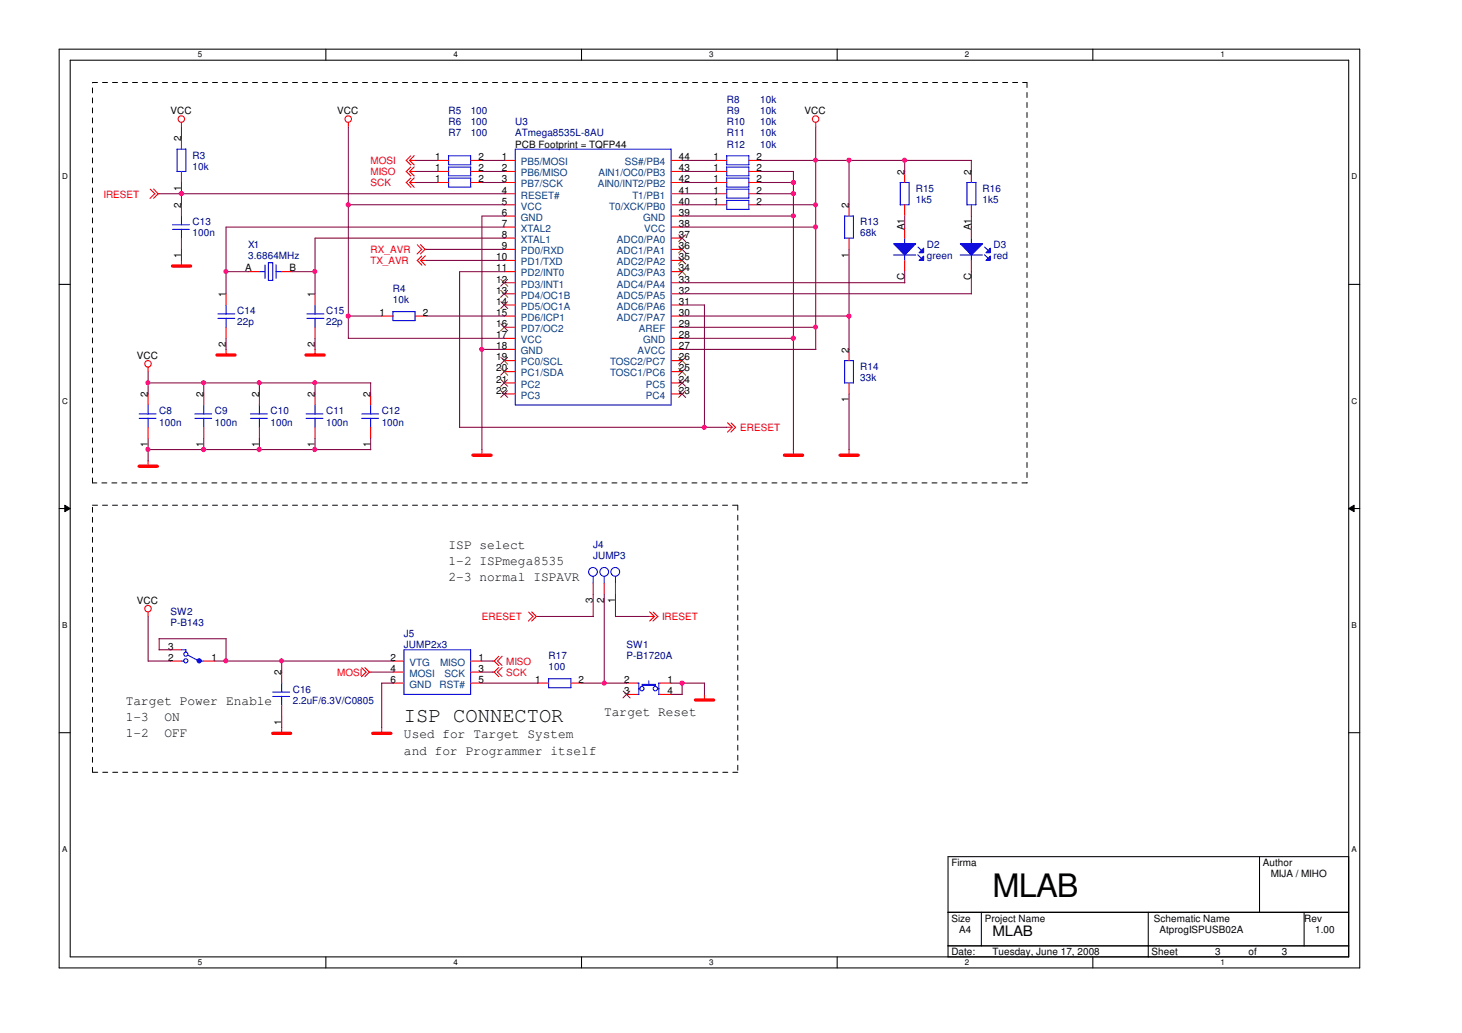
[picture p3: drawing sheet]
<svg xmlns="http://www.w3.org/2000/svg" width="297mm" height="210mm" viewBox="0 0 297 210" stroke-linecap="round" stroke-linejoin="round" font-family="sans-serif">
<path d="M12 10h264.3v186.7h-264.3zM14.3 12.2h259.7v182.2h-259.7z" fill="none" stroke="#000" stroke-width=".21"/>
<g fill="#fff">
<path d="M40.2 10.2h.9v1.9h-.9z"/>
<path d="M40.2 194.7h.9v1.8h-.9z"/>
</g>
<path d="M66.2 10v2.2M66.2 194.4v2.3" fill="none" stroke="#000" stroke-width=".21"/>
<g fill="#fff">
<path d="M92.2 10.2h.8v1.9h-.8z"/>
<path d="M92.2 194.7h.8v1.8h-.8z"/>
</g>
<path d="M118.1 10v2.2M118.1 194.4v2.3" fill="none" stroke="#000" stroke-width=".21"/>
<g fill="#fff">
<path d="M144.1 10.2h.9v1.9h-.9z"/>
<path d="M144.1 194.7h.9v1.8h-.9z"/>
</g>
<path d="M170.1 10v2.2M170.1 194.4v2.3" fill="none" stroke="#000" stroke-width=".21"/>
<g fill="#fff">
<path d="M196 10.2h.9v1.9h-.9z"/>
<path d="M196 194.7h.9v1.8h-.9z"/>
</g>
<path d="M222 10v2.2M222 194.4v2.3" fill="none" stroke="#000" stroke-width=".21"/>
<g fill="#fff">
<path d="M248 10.2h.9v1.9h-.9z"/>
<path d="M248 194.7h.9v1.8h-.9z"/>
<path d="M12.6 35h1.2v1.8h-1.2z"/>
<path d="M274.6 35h1.2v1.8h-1.2z"/>
<path d="M12.6 80.6h1.2v1.8h-1.2z"/>
<path d="M274.6 80.6h1.2v1.8h-1.2z"/>
</g>
<path d="M12 57.8h2.3M274 57.8h2.3" fill="none" stroke="#000" stroke-width=".21"/>
<g fill="#fff">
<path d="M12.6 126.1h1.1v1.8h-1.1z"/>
<path d="M274.6 126.1h1.1v1.8h-1.1z"/>
</g>
<path d="M12 103.3h2.3M274 103.3h2.3" fill="none" stroke="#000" stroke-width=".21"/>
<path d="M13.2 102.7l1.1 .6-1.1 .7zM274 103.3l1.1-.6v1.3z" fill="#000"/>
<path d="M13.2 102.7l1.1 .6-1.1 .7zM274 103.3l1.1-.6v1.3z" fill="none" stroke="#000" stroke-width=".2"/>
<g fill="#fff">
<path d="M12.6 171.7h1.1v1.8h-1.1z"/>
<path d="M274.6 171.7h1.1v1.8h-1.1z"/>
</g>
<path d="M12 148.9h2.3M274 148.9h2.3M192.6 174.1h81.4v20.3h-81.4zM255.9 174.1v11.3M192.6 185.4h81.4M192.6 192.2h81.4M199.4 185.4v6.8M233.3 185.4v9.1M265 185.4v6.8" fill="none" stroke="#000" stroke-width=".21"/>
<path d="M18.8 16.8h189.9M208.7 16.8v81.3M18.8 98.1v-81.3M208.7 98.1h-189.9M18.8 102.7h131.1M149.9 102.7v54.2M18.8 156.9v-54.2M149.9 156.9h-131.1" fill="none" stroke="#000" stroke-width=".2" stroke-dasharray="1 1 1 1 1 1 1 1"/>
<g fill="none" stroke="#f00" stroke-width=".21">
<path d="M30.5 38.4l1 1M31.2 38.4l.9 1M31.5 39.4l-1 .9M32.1 39.4l-.9 .9M32.1 39.4h.3M36.9 24.8v1M36.9 28.1v2.2M36.9 34.8v2.3M70.8 24.8v1M82.5 37.1l1 1M82.5 34.8l1 1M82.5 32.6l1 .9"/>
<path d="M83.2 37.1l1 1M83.2 37.1h1.2M83.2 34.8l1 1M83.2 34.8h1.2M83.2 32.6l1 .9M83.2 32.6h1.2M83.4 36.2l-.9 .9M83.4 34l-.9 .9M83.4 31.7l-.9 .9M84.2 36.2l-1 .9M84.2 33.9l-1 .9M84.2 31.6l-1 1"/>
<path d="M102.4 37.1h2.3M102.4 34.8h2.3M102.4 32.6h2.3M102.4 39.4h2.3M136.4 37.1h2.2M136.4 34.8h2.2M136.4 32.6h2.2M136.4 39.4h2.2M145.4 37.1h2.3M145.4 34.8h2.3M152.1 37.1h2.3M152.1 34.8h2.3"/>
<path d="M165.7 24.8v1M36.9 52.9v1.2M84.8 52.9l.9 1M84.8 49.7l.9 1M85.4 49.7l1 1M85.5 52.9l.9 1M85.5 52.9h1.2M85.7 52l-1 1M85.7 50.7l-1 .9M86.4 50.7l-1 .9M86.4 50.7h.3M86.4 52l-.9 .9"/>
<path d="M102.4 52.9h2.3M102.4 50.7h2.3M102.4 41.6h2.3M102.4 43.9h2.3M102.4 46.1h2.3M102.4 48.4h2.3M102.4 55.2h2.3M102.4 57.4h2.3M102.4 59.7h2.3M136.4 52.9h2.2M136.4 50.7h2.2M136.4 41.6h2.2"/>
<path d="M136.4 43.9h2.2M136.4 46.1h2.2M136.4 48.4h2.2M136.4 55.2h2.2M136.4 57.4h2.2M136.4 59.7h2.2M30.1 74.6v.9M45.9 71v1.2M64 71v1.2M102.4 62h2.3M102.4 64.2h2.3M102.4 66.5h2.3"/>
<path d="M102.4 73.3h2.3M102.4 75.5h2.3M102.4 77.8h2.3M102.4 71h2.3M102.4 68.7h2.3M136.4 62h2.2M136.4 64.2h2.2M136.4 66.5h2.2M136.4 73.3h2.2M136.4 75.5h2.2M136.4 77.8h2.2M136.4 71h2.2"/>
<path d="M136.4 68.7h2.2M30.1 93.6v1.2M64 80.1v2.2M64 86.8v2.3M75.3 80.1v2.2M75.3 86.8v2.3M97.9 91.4v1.1M102.4 80.1h2.3M136.4 80.1h2.2M147.6 86.8h1.2M147.8 85.9l1 .9M148.5 85.9l1 1"/>
<path d="M148.8 86.8l-1 1M149.4 86.8l-.9 1M161.2 91.4v1.1M172.5 91.4v1.1M120.5 118.5v2.2M122.8 118.5v2.2M125 118.5v2.2M30.1 124.3v1M73.5 135.7l.9 .9M74.1 135.6l1 1M74.4 136.6l-1 .9M75.1 136.6l-1 .9"/>
<path d="M75.1 136.6h.2M79.8 136.6h2.3M79.8 134.3h2.3M79.8 138.8h2.3M95.6 136.6h2.3M95.6 134.3h2.3M95.6 138.8h2.3M100.1 136.6h.3M100.1 134.3h.3M100.4 134.3l.9 1M100.4 136.6l.9 .9M101 134.3l1 .9"/>
<path d="M101 136.5l1 1M101.3 133.3l-.9 1M101.3 135.6l-.9 1M102 133.3l-.9 1M102 135.6l-.9 1M107.4 124.4l.9 .9M108 124.3l1 1M108.3 125.3l-.9 .9M109 125.3l-1 .9M109 125.3h.3M131.8 125.3h1.2M132 124.3l1 1"/>
<path d="M132.7 124.4l1 .9M133 125.3l-1 .9M133.6 125.3l-.9 .9M57.2 147.9v1.2M77.6 147.9v1.2M143.1 141.1v1.2"/>
<circle cx="36.8" cy="24.2" r=".66"/>
<circle cx="70.8" cy="24.2" r=".66"/>
<circle cx="165.7" cy="24.2" r=".66"/>
<circle cx="30.1" cy="73.9" r=".66"/>
<circle cx="30.1" cy="123.7" r=".66"/>
</g>
<path d="M35 54.1h3.7M44.1 72.1h3.6M62.2 72.1h3.7M28.3 94.7h3.7M96.1 92.5h3.7M159.4 92.5h3.7M170.7 92.5h3.7M55.4 149h3.7M75.7 149h3.7M141.3 142.2h3.7" fill="none" stroke="#f00" stroke-width=".68"/>
<g fill="none" stroke="#00f" stroke-width=".21">
<path d="M37.8 30.3v4.5h-1.9M37.8 30.3h-1.8v4.6M104.7 30.3h31.7v52h-31.7zM147.6 36.2h4.5M147.6 34l4.5-.1v1.8M147.7 33.9v1.8h4.5M147.7 36.2v1.8h4.5M152.1 36.2v1.8M195.1 51.8h4.5M197.4 51.8v1.2M62.2 85h3.4M62.2 84.1h3.4"/>
<path d="M64 82.3v1.8M64 85v1.8M73.5 85h3.4M73.5 84.1h3.4M75.3 82.3v1.8M75.3 85v1.8M120.5 117.1v1.4M122.8 117.1v1.4M125 117.1v1.4M82.1 132h13.5v9.1h-13.5z"/>
<circle cx="120.5" cy="116.2" r=".89"/>
<circle cx="122.8" cy="116.2" r=".89"/>
<circle cx="125" cy="116.2" r=".89"/>
</g>
<g fill="none" stroke="#804000" stroke-width=".2">
<path d="M101.8 56.8l1.4 1.4M101.8 59l1.4 1.4M103.1 56.8l-1.4 1.4M103.1 59l-1.4 1.4M137.9 54.5l1.4 1.4M137.9 52.2l1.4 1.4M137.9 50l1.4 1.4M137.9 47.7l1.4 1.4M139.3 54.5l-1.4 1.4M139.3 52.2l-1.4 1.4M139.3 50l-1.4 1.4M139.3 47.7l-1.4 1.4"/>
<path d="M101.8 61.3l1.4 1.4M101.8 65.8l1.4 1.4M101.8 72.6l1.4 1.4M101.8 74.8l1.4 1.4M101.8 77.1l1.4 1.4M101.8 79.4l1.4 1.4M103.1 61.3l-1.4 1.4M103.1 65.8l-1.4 1.4M103.1 72.6l-1.4 1.4M103.1 74.8l-1.4 1.4M103.1 77.1l-1.4 1.4M103.1 79.4l-1.4 1.4"/>
<path d="M137.9 79.4l1.4 1.4M137.9 77.1l1.4 1.4M137.9 74.8l1.4 1.4M137.9 72.6l1.4 1.4M139.3 79.4l-1.4 1.4M139.3 77.1l-1.4 1.4M139.3 74.8l-1.4 1.4M139.3 72.6l-1.4 1.4"/>
</g>
<path d="M195.1 49.5h4.5l-2.2 2.3z" fill="#00f"/>
<path d="M195.1 49.5h4.5l-2.2 2.3zM197.4 48.4v1.2M200 51.8l.8 .7M200.1 50.2l.7 .7" fill="none" stroke="#00f" stroke-width=".21"/>
<path d="M201.2 50.4v1h-.9z" fill="#00f"/>
<path d="M201.2 50.4v1h-.9z" fill="none" stroke="#00f" stroke-width=".21"/>
<path d="M200.3 52.9l.9-.9v.9z" fill="#00f"/>
<g fill="none" stroke="#00f" stroke-width=".21">
<path d="M147.6 31.7h4.5v1.8M147.7 31.6v1.9h4.5M196.4 37.1h1.9M196.5 37.1v4.6M198.3 37v4.6h-1.9M35 46.6h3.5M35 45.7h3.5M36.9 43.9v1.8M36.9 46.6v1.8M181.5 51.8h4.6M183.8 51.8v1.2M200.3 52.9l.9-.9v.9z"/>
<path d="M79.8 63.3h4.5M79.8 63.3v1.9h4.6M84.3 63.3v1.9M171.6 73.3h1.8M171.6 73.3v4.6M173.4 73.2v4.6h-1.8M28.3 85h3.4M28.3 84.1h3.4M30.1 82.3v1.8M30.1 85v1.8"/>
</g>
<g fill="none" stroke="#f00" stroke-width=".21">
<path d="M145.4 32.6h2.3M152.1 32.6h2.3M197.4 34.8v2.3M36.9 41.6v2.3M36.9 48.4v2.3M197.4 41.6v2.3M197.4 46.1v2.3M197.4 52.9v2.3M77.6 64.2h2.2M84.3 64.2h2.3M172.5 71v2.3M172.5 77.8v2.3"/>
<path d="M30.1 80.1v2.2M30.1 86.8v2.3"/>
</g>
<path d="M181.6 49.5h4.5l-2.3 2.3z" fill="#00f"/>
<path d="M181.6 49.5h4.5l-2.3 2.3zM183.8 48.4v1.2M186.5 51.8l.7 .7M186.5 50.2l.7 .7" fill="none" stroke="#00f" stroke-width=".21"/>
<path d="M187.7 50.4v1h-1z" fill="#00f"/>
<path d="M187.7 50.4v1h-1z" fill="none" stroke="#00f" stroke-width=".21"/>
<path d="M186.7 52.9l1-.9v.9z" fill="#00f"/>
<g fill="none" stroke="#00f" stroke-width=".21">
<path d="M91.1 36.2h4.5M91.1 34l4.5-.1v1.8M91.1 33.9v1.8h4.6M91.1 36.2v1.8h4.6M95.6 36.2v1.8M147.6 40.7h4.5M147.7 40.7v1.8h4.5M152.1 40.7v1.8M171.6 43.9h1.8M171.6 43.9v4.5M173.4 43.9v4.5h-1.8M186.7 52.9l1-.9v.9z"/>
<path d="M39.6 85h3.4M39.6 84.1h3.4M41.4 82.3v1.8M41.4 85v1.8M36.9 134.3h.5M38.2 133.1l2.3 1.2M40.9 134.3h.5"/>
<circle cx="37.8" cy="134.3" r=".43"/>
</g>
<path d="M88.9 37.1h2.2M88.9 34.8h2.2M95.6 37.1h2.3M95.6 34.8h2.3M145.4 41.6h2.3M152.1 41.6h2.3M172.5 41.6v2.3M172.5 48.4v2.3M183.8 46.1v2.3M183.8 52.9v2.3M41.4 80.1v2.2M41.4 86.8v2.3" fill="none" stroke="#f00" stroke-width=".21"/>
<circle cx="40.5" cy="134.3" r=".43" fill="#00f"/>
<g fill="none" stroke="#00f" stroke-width=".21">
<path d="M91.1 31.7h4.5v1.8M91.1 31.6v1.9h4.6M147.6 38.4h4.5M147.7 38.4v1.9h4.5M152.1 38.4v1.9M182.9 37.1h1.8M182.9 37.1v4.6M184.7 37v4.6h-1.8M52.7 55.2h1.1M53.8 53.8v2.8M54.5 53.4h.9v3.6h-.9zM56.1 55.2h1.2"/>
<path d="M56.1 53.8v2.8M44.3 63.8h3.4M44.3 64.7h3.4M45.9 62v1.8M45.9 64.7v1.8M62.4 63.8h3.4M62.4 64.7h3.4M64 62v1.8M64 64.7v1.8M50.9 85h3.4M50.9 84.1h3.4M52.7 82.3v1.8"/>
<path d="M52.7 85v1.8M36.9 132h.9M37.8 132v.5M57.2 138.8v1.8M111.5 137.9h4.5v1.8h-4.5zM129.5 138.8h.3M129.7 140h.3M129.8 138.8v2.3M130.5 139.1h2.7v.2h-2.7zM130.5 139.2h2.7M131.8 138.3v.8M133.6 140h.3"/>
<path d="M133.8 138.8h.3M133.9 138.8v2.3M55.4 141.5h3.4M55.4 140.6h3.4M57.2 141.5v1.8M129.5 141.1h.3M133.9 141.1h.2"/>
<circle cx="37.8" cy="132.9" r=".43"/>
<circle cx="40.5" cy="134.3" r=".43"/>
<circle cx="130.4" cy="139.9" r=".44"/>
<circle cx="133.1" cy="139.9" r=".45"/>
</g>
<g fill="none" stroke="#f00" stroke-width=".21">
<path d="M88.9 32.6h2.2M95.6 32.6h2.3M145.4 39.4h2.3M152.1 39.4h2.3M183.8 34.8v2.3M45.9 59.7v2.3M50.4 55.2h2.3M57.2 55.2h2.3M64 59.7v2.3M183.8 41.6v2.3M45.9 66.5v2.2M64 66.5v2.2"/>
<path d="M52.7 80.1v2.2M52.7 86.8v2.3M34.6 134.3h2.3M34.6 132h2.3M41.4 134.3h2.2M57.2 136.6v2.2M109.2 138.8h2.3M116 138.8h2.2M127.3 138.8h2.2M134.1 138.8h2.3M57.2 143.3v2.3M127.3 141.1h2.2"/>
<path d="M134.1 141.1h2.3"/>
</g>
<path d="M126.6 140.4l1.4 1.4M128 140.4l-1.4 1.4" fill="none" stroke="#804000" stroke-width=".2"/>
<g fill="none" stroke="#800040" stroke-width=".21">
<path d="M32.3 39.4h70.2M36.9 25.8v2.3M36.9 37.1v4.6M70.8 25.8v43l31.7-.1M84.3 34.8h4.6M84.3 32.6h4.6M84.3 37.1h4.6M97.9 34.8h4.6M97.9 32.6h4.6M97.9 37.1h4.6M138.6 39.4h6.8M138.6 34.8h6.8"/>
<path d="M138.6 32.6h6.8M138.6 37.1h6.8M154.4 39.4h6.8M154.4 34.8h6.8M154.4 32.6h43M154.4 37.1h6.8M161.2 34.8v56.6M165.7 25.8v45.2M172.5 32.6v9.1M183.8 32.6v2.3M197.4 32.6v2.3M36.9 50.7v2.3"/>
<path d="M45.9 55.2h4.6M59.5 55.2h4.5M70.8 41.6h31.7M86.6 52.9h15.9M86.6 50.7h15.9M102.5 48.4h-38.5v11.3M102.5 55.2h-9.1v31.7M102.5 46.1h-56.6v13.6M102.5 43.9h-4.6v47.5M138.6 41.6h6.8M138.6 43.9h22.6M138.6 46.1h27.2"/>
<path d="M138.6 59.7h58.8M138.6 57.4h45.2M154.4 41.6h11.4M172.5 50.7v20.3M183.8 43.9v2.3M183.8 55.2v2.3M197.4 43.9v2.3M197.4 55.2v4.5M30.1 75.5v4.6M30.1 77.8h45.2v2.3M41.4 77.8v2.3M45.9 68.7v2.3"/>
<path d="M52.7 77.8v2.3M64 68.7v2.3M64 77.8v2.3M70.8 64.2h6.8M86.6 64.2h15.9M97.9 71h4.6M138.6 66.5h27.2M138.6 64.2h33.9M138.6 71h27.2M138.6 62h4.6M138.6 68.7h22.6M143.1 62v24.9"/>
<path d="M30.1 89.1v4.5M41.4 89.1v2.3M52.7 89.1v2.3M64 89.1v2.3M75.3 89.1v2.3h-45.2M93.4 86.8h54.3M172.5 80.1v11.3M30.1 125.3v9.1l4.6-.1M32.3 132h2.3M43.6 134.3h36.3M45.9 129.8v4.6M46 129.8h-13.7v2.2"/>
<path d="M57.2 134.3v2.3M75.3 136.6h4.6M79.9 138.8h-2.3v9.1M97.9 138.8h11.4M97.9 134.3h2.3M97.9 136.6h2.3M109.2 125.3h11.4M118.2 138.8h9.1M120.5 120.7v4.6M122.8 120.7v18.2M125 125.3h6.9M125 120.7v4.6"/>
<path d="M136.4 138.8h6.8M138.6 138.8v2.3M143.1 138.8v2.3M57.2 145.6v2.3M136.4 141.1h2.2"/>
</g>
<circle cx="70.8" cy="64.2" r=".44" fill="#f0f"/>
<circle cx="70.8" cy="64.2" r=".44" fill="none" stroke="#f0f" stroke-width=".21"/>
<circle cx="165.7" cy="66.5" r=".43" fill="#f0f"/>
<circle cx="165.7" cy="66.5" r=".43" fill="none" stroke="#f0f" stroke-width=".21"/>
<circle cx="143.1" cy="86.8" r=".43" fill="#f0f"/>
<circle cx="143.1" cy="86.8" r=".43" fill="none" stroke="#f0f" stroke-width=".21"/>
<circle cx="172.5" cy="64.2" r=".44" fill="#f0f"/>
<circle cx="172.5" cy="64.2" r=".44" fill="none" stroke="#f0f" stroke-width=".21"/>
<circle cx="172.5" cy="32.5" r=".44" fill="#f0f"/>
<circle cx="172.5" cy="32.5" r=".44" fill="none" stroke="#f0f" stroke-width=".21"/>
<circle cx="97.9" cy="71" r=".43" fill="#f0f"/>
<circle cx="97.9" cy="71" r=".43" fill="none" stroke="#f0f" stroke-width=".21"/>
<circle cx="161.2" cy="39.3" r=".44" fill="#f0f"/>
<circle cx="161.2" cy="39.3" r=".44" fill="none" stroke="#f0f" stroke-width=".21"/>
<circle cx="45.9" cy="55.2" r=".43" fill="#f0f"/>
<circle cx="45.9" cy="55.2" r=".43" fill="none" stroke="#f0f" stroke-width=".21"/>
<circle cx="52.7" cy="77.8" r=".43" fill="#f0f"/>
<circle cx="52.7" cy="77.8" r=".43" fill="none" stroke="#f0f" stroke-width=".21"/>
<circle cx="161.2" cy="43.9" r=".44" fill="#f0f"/>
<circle cx="161.2" cy="43.9" r=".44" fill="none" stroke="#f0f" stroke-width=".21"/>
<circle cx="161.2" cy="68.7" r=".45" fill="#f0f"/>
<circle cx="161.2" cy="68.7" r=".45" fill="none" stroke="#f0f" stroke-width=".21"/>
<circle cx="161.2" cy="37.1" r=".44" fill="#f0f"/>
<circle cx="161.2" cy="37.1" r=".44" fill="none" stroke="#f0f" stroke-width=".21"/>
<circle cx="64" cy="55.2" r=".43" fill="#f0f"/>
<circle cx="64" cy="55.2" r=".43" fill="none" stroke="#f0f" stroke-width=".21"/>
<circle cx="138.6" cy="138.8" r=".44" fill="#f0f"/>
<circle cx="138.6" cy="138.8" r=".44" fill="none" stroke="#f0f" stroke-width=".21"/>
<circle cx="45.9" cy="134.3" r=".43" fill="#f0f"/>
<circle cx="45.9" cy="134.3" r=".43" fill="none" stroke="#f0f" stroke-width=".21"/>
<circle cx="122.8" cy="138.8" r=".43" fill="#f0f"/>
<circle cx="122.8" cy="138.8" r=".43" fill="none" stroke="#f0f" stroke-width=".21"/>
<circle cx="36.9" cy="39.3" r=".44" fill="#f0f"/>
<circle cx="36.9" cy="39.3" r=".44" fill="none" stroke="#f0f" stroke-width=".21"/>
<circle cx="165.7" cy="41.6" r=".43" fill="#f0f"/>
<circle cx="165.7" cy="41.6" r=".43" fill="none" stroke="#f0f" stroke-width=".21"/>
<circle cx="70.8" cy="41.6" r=".44" fill="#f0f"/>
<circle cx="70.8" cy="41.6" r=".44" fill="none" stroke="#f0f" stroke-width=".21"/>
<circle cx="165.7" cy="32.5" r=".43" fill="#f0f"/>
<circle cx="165.7" cy="32.5" r=".43" fill="none" stroke="#f0f" stroke-width=".21"/>
<circle cx="183.8" cy="32.5" r=".44" fill="#f0f"/>
<circle cx="183.8" cy="32.5" r=".44" fill="none" stroke="#f0f" stroke-width=".21"/>
<circle cx="165.7" cy="46.1" r=".44" fill="#f0f"/>
<circle cx="165.7" cy="46.1" r=".44" fill="none" stroke="#f0f" stroke-width=".21"/>
<circle cx="41.4" cy="77.8" r=".43" fill="#f0f"/>
<circle cx="41.4" cy="77.8" r=".43" fill="none" stroke="#f0f" stroke-width=".21"/>
<circle cx="30.1" cy="77.8" r=".43" fill="#f0f"/>
<circle cx="30.1" cy="77.8" r=".43" fill="none" stroke="#f0f" stroke-width=".21"/>
<circle cx="64" cy="77.8" r=".43" fill="#f0f"/>
<circle cx="64" cy="77.8" r=".43" fill="none" stroke="#f0f" stroke-width=".21"/>
<circle cx="52.6" cy="91.3" r=".44" fill="#f0f"/>
<circle cx="52.6" cy="91.3" r=".44" fill="none" stroke="#f0f" stroke-width=".21"/>
<circle cx="63.9" cy="91.3" r=".44" fill="#f0f"/>
<circle cx="63.9" cy="91.3" r=".44" fill="none" stroke="#f0f" stroke-width=".21"/>
<circle cx="30" cy="91.3" r=".44" fill="#f0f"/>
<circle cx="30" cy="91.3" r=".44" fill="none" stroke="#f0f" stroke-width=".21"/>
<circle cx="41.3" cy="91.3" r=".44" fill="#f0f"/>
<circle cx="41.3" cy="91.3" r=".44" fill="none" stroke="#f0f" stroke-width=".21"/>
<circle cx="57.2" cy="134.3" r=".43" fill="#f0f"/>
<circle cx="57.2" cy="134.3" r=".43" fill="none" stroke="#f0f" stroke-width=".21"/>
<text font-size="6.6" x="201.7" y="182.2">MLAB</text>
<text font-size="4.3" x="82.1" y="146.8">ISP CONNECTOR</text>
<text font-size="2.9" x="201.7" y="190.3">MLAB</text>
<g font-size="2.7">
<text x="91.1" y="111.6">ISP select</text>
<text x="91.1" y="114.9">1-2 ISPmega8535</text>
<text x="91.1" y="118.1">2-3 normal ISPAVR</text>
<text x="25.6" y="143.3">Target Power Enable</text>
<text x="25.6" y="146.5">1-3</text>
<text x="25.6" y="149.8">1-2</text>
<text x="33.4" y="146.5">ON</text>
<text x="33.4" y="149.8">OFF</text>
<text x="122.8" y="145.5">Target Reset</text>
<text x="82.1" y="150">Used for Target System</text>
<text x="82.1" y="153.5">and for Programmer itself</text>
</g>
<g font-size="2">
<text x="34.6" y="23.2">VCC</text>
<text x="68.5" y="23.2">VCC</text>
<text x="163.4" y="23.2">VCC</text>
<text x="36.8" y="28.7" transform="rotate(-90 36.8 28.7)">2</text>
<text x="104.7" y="30">PCB Footprint = TQFP44</text>
<text x="88.4" y="34.8">1</text>
<text x="88.4" y="32.6">1</text>
<text x="97.2" y="34.8">2</text>
<text x="97.2" y="32.6">2</text>
<text x="102" y="32.6">1</text>
<text x="102" y="34.8">2</text>
<text x="137.9" y="34.8">43</text>
<text x="137.9" y="32.6">44</text>
<text x="144.9" y="34.8">1</text>
<text x="144.9" y="32.6">1</text>
<text x="153.7" y="34.8">2</text>
<text x="153.7" y="32.6">2</text>
<text x="183.8" y="35.5" transform="rotate(-90 183.8 35.5)">2</text>
<text x="197.3" y="35.5" transform="rotate(-90 197.3 35.5)">2</text>
<text x="36.8" y="38.8" transform="rotate(-90 36.8 38.8)">1</text>
<text x="88.4" y="37">1</text>
<text x="97.2" y="37">2</text>
<text x="102" y="37">3</text>
<text x="102" y="39.3">4</text>
<text x="102" y="41.6">5</text>
<text x="137.9" y="41.6">40</text>
<text x="137.9" y="39.3">41</text>
<text x="137.9" y="37">42</text>
<text x="144.9" y="37">1</text>
<text x="144.9" y="41.6">1</text>
<text x="144.9" y="39.3">1</text>
<text x="153.7" y="37">2</text>
<text x="153.7" y="41.6">2</text>
<text x="153.7" y="39.3">2</text>
<text x="36.8" y="42.3" transform="rotate(-90 36.8 42.3)">2</text>
<text x="102" y="43.9">6</text>
<text x="102" y="46.1">7</text>
<text x="137.9" y="46.1">38</text>
<text x="137.9" y="43.9">39</text>
<text x="172.5" y="42.3" transform="rotate(-90 172.5 42.3)">2</text>
<text x="183.8" y="46.8" transform="rotate(-90 183.8 46.8)">A1</text>
<text x="197.3" y="46.8" transform="rotate(-90 197.3 46.8)">A1</text>
<text x="36.8" y="52.3" transform="rotate(-90 36.8 52.3)">1</text>
<text x="100.8" y="52.9">10</text>
<text x="102" y="48.3">8</text>
<text x="102" y="50.6">9</text>
<text x="137.9" y="52.9">35</text>
<text x="137.9" y="50.6">36</text>
<text x="137.9" y="48.3">37</text>
<text x="172.5" y="52.3" transform="rotate(-90 172.5 52.3)">1</text>
<text x="49.8" y="55.2">A</text>
<text x="58.8" y="55.2">B</text>
<text x="100.8" y="55.2">11</text>
<text x="100.8" y="57.4">12</text>
<text x="100.8" y="59.6">13</text>
<text x="137.9" y="59.6">32</text>
<text x="137.9" y="57.4">33</text>
<text x="137.9" y="55.2">34</text>
<text x="183.8" y="56.9" transform="rotate(-90 183.8 56.9)">C</text>
<text x="197.3" y="56.9" transform="rotate(-90 197.3 56.9)">C</text>
<text x="45.9" y="60.4" transform="rotate(-90 45.9 60.4)">1</text>
<text x="64" y="60.4" transform="rotate(-90 64 60.4)">1</text>
<text x="77.1" y="64.2">1</text>
<text x="85.9" y="64.2">2</text>
<text x="100.8" y="61.9">14</text>
<text x="100.8" y="64.2">15</text>
<text x="137.9" y="64.2">30</text>
<text x="137.9" y="61.9">31</text>
<text x="45.9" y="70.4" transform="rotate(-90 45.9 70.4)">2</text>
<text x="64" y="70.4" transform="rotate(-90 64 70.4)">2</text>
<text x="100.8" y="66.5">16</text>
<text x="100.8" y="68.7">17</text>
<text x="100.8" y="71">18</text>
<text x="137.9" y="71">27</text>
<text x="137.9" y="68.7">28</text>
<text x="137.9" y="66.5">29</text>
<text x="172.5" y="71.7" transform="rotate(-90 172.5 71.7)">2</text>
<text x="27.8" y="72.9">VCC</text>
<text x="100.8" y="73.2">19</text>
<text x="100.8" y="75.5">20</text>
<text x="100.8" y="77.8">21</text>
<text x="137.9" y="77.8">24</text>
<text x="137.9" y="75.5">25</text>
<text x="137.9" y="73.2">26</text>
<text x="30.1" y="80.7" transform="rotate(-90 30.1 80.7)">2</text>
<text x="41.4" y="80.7" transform="rotate(-90 41.4 80.7)">2</text>
<text x="52.7" y="80.7" transform="rotate(-90 52.7 80.7)">2</text>
<text x="64" y="80.7" transform="rotate(-90 64 80.7)">2</text>
<text x="75.3" y="80.7" transform="rotate(-90 75.3 80.7)">2</text>
<text x="100.8" y="80">22</text>
<text x="137.9" y="80">23</text>
<text x="172.5" y="81.7" transform="rotate(-90 172.5 81.7)">1</text>
<text x="30.1" y="90.8" transform="rotate(-90 30.1 90.8)">1</text>
<text x="41.4" y="90.8" transform="rotate(-90 41.4 90.8)">1</text>
<text x="52.7" y="90.8" transform="rotate(-90 52.7 90.8)">1</text>
<text x="64" y="90.8" transform="rotate(-90 64 90.8)">1</text>
<text x="75.3" y="90.8" transform="rotate(-90 75.3 90.8)">1</text>
<text x="27.8" y="122.6">VCC</text>
<text x="120.5" y="122.4" transform="rotate(-90 120.5 122.4)">3</text>
<text x="122.7" y="122.4" transform="rotate(-90 122.7 122.4)">2</text>
<text x="125" y="122.4" transform="rotate(-90 125 122.4)">1</text>
<text x="34.2" y="132">3</text>
<text x="34.2" y="134.3">2</text>
<text x="43" y="134.3">1</text>
<text x="57.2" y="137.2" transform="rotate(-90 57.2 137.2)">2</text>
<text x="79.4" y="134.3">2</text>
<text x="79.4" y="136.5">4</text>
<text x="97.2" y="134.3">1</text>
<text x="97.2" y="136.5">3</text>
<text x="79.4" y="138.8">6</text>
<text x="97.2" y="138.8">5</text>
<text x="108.8" y="138.8">1</text>
<text x="117.6" y="138.8">2</text>
<text x="126.8" y="138.8">2</text>
<text x="126.8" y="141.1">3</text>
<text x="135.6" y="138.8">1</text>
<text x="135.6" y="141.1">4</text>
<text x="57.2" y="147.3" transform="rotate(-90 57.2 147.3)">1</text>
<text x="193.3" y="176">Firma</text>
<text x="256.6" y="176">Author</text>
<text x="258.2" y="178.3">MIJA / MIHO</text>
<text x="193.3" y="187.3">Size</text>
<text x="194.9" y="189.6">A4</text>
<text x="200.1" y="187.3">Project Name</text>
<text x="234.4" y="187.3">Schematic Name</text>
<text x="235.6" y="189.6">AtprogISPUSB02A</text>
<text x="265" y="187.3">Rev</text>
<text x="267.2" y="189.6">1.00</text>
<text x="193.3" y="194.1">Date:</text>
<text x="201.7" y="194.1">Tuesday, June 17, 2008</text>
<text x="234" y="194.1">Sheet</text>
<text x="246.9" y="194.1">3</text>
<text x="253.7" y="194.1">of</text>
<text x="260.4" y="194.1">3</text>
</g>
<g font-size="2" fill="#000080">
<text x="91.1" y="23.2">R5</text>
<text x="95.6" y="23.2">100</text>
<text x="147.7" y="23.2">R9</text>
<text x="147.7" y="20.9">R8</text>
<text x="154.4" y="23.2">10k</text>
<text x="154.4" y="20.9">10k</text>
<text x="91.1" y="27.7">R7</text>
<text x="91.1" y="25.4">R6</text>
<text x="95.6" y="27.7">100</text>
<text x="95.6" y="25.4">100</text>
<text x="104.7" y="25.4">U3</text>
<text x="104.7" y="27.7">ATmega8535L-8AU</text>
<text x="147.7" y="25.4">R10</text>
<text x="147.7" y="30">R12</text>
<text x="147.7" y="27.7">R11</text>
<text x="154.4" y="25.4">10k</text>
<text x="154.4" y="30">10k</text>
<text x="154.4" y="27.7">10k</text>
<text x="39.1" y="32.2">R3</text>
<text x="39.1" y="34.5">10k</text>
<text x="186.1" y="39">R15</text>
<text x="186.1" y="41.3">1k5</text>
<text x="199.6" y="39">R16</text>
<text x="199.6" y="41.3">1k5</text>
<text x="39.1" y="45.8">C13</text>
<text x="174.7" y="45.8">R13</text>
<text x="39.1" y="48">100n</text>
<text x="50.4" y="50.3">X1</text>
<text x="50.4" y="52.6">3.6864MHz</text>
<text x="174.7" y="48">68k</text>
<text x="188.3" y="50.3">D2</text>
<text x="188.3" y="52.6">green</text>
<text x="201.9" y="50.3">D3</text>
<text x="201.9" y="52.6">red</text>
<text x="79.8" y="59.4">R4</text>
<text x="48.2" y="63.9">C14</text>
<text x="66.2" y="63.9">C15</text>
<text x="79.8" y="61.6">10k</text>
<text x="48.2" y="66.1">22p</text>
<text x="66.2" y="66.1">22p</text>
<text x="174.7" y="75.2">R14</text>
<text x="174.7" y="77.4">33k</text>
<text x="32.3" y="84.2">C8</text>
<text x="32.3" y="86.5">100n</text>
<text x="43.6" y="84.2">C9</text>
<text x="43.6" y="86.5">100n</text>
<text x="54.9" y="84.2">C10</text>
<text x="54.9" y="86.5">100n</text>
<text x="66.2" y="84.2">C11</text>
<text x="66.2" y="86.5">100n</text>
<text x="77.6" y="84.2">C12</text>
<text x="77.6" y="86.5">100n</text>
<text x="120.5" y="111.3">J4</text>
<text x="120.5" y="113.6">JUMP3</text>
<text x="34.6" y="124.9">SW2</text>
<text x="34.6" y="127.2">P-B143</text>
<text x="82.1" y="129.4">J5</text>
<text x="82.1" y="131.7">JUMP2x3</text>
<text x="127.3" y="131.7">SW1</text>
<text x="111.5" y="133.9">R17</text>
<text x="111.5" y="136.2">100</text>
<text x="127.3" y="133.9">P-B1720A</text>
<text x="59.5" y="140.7">C16</text>
<text x="59.5" y="143">2.2uF/6.3V/C0805</text>
</g>
<g font-size="2" fill="#f00">
<text x="75.3" y="35.6">MISO</text>
<text x="75.3" y="33.4">MOSI</text>
<text x="21" y="40.1">IRESET</text>
<text x="75.3" y="37.9">SCK</text>
<text x="75.3" y="53.7">TX_AVR</text>
<text x="75.3" y="51.4">RX_AVR</text>
<text x="150.4" y="87.6">ERESET</text>
<text x="97.9" y="126">ERESET</text>
<text x="134.5" y="126">IRESET</text>
<text x="68.5" y="137.3">MOSI</text>
<text x="102.9" y="135.1">MISO</text>
<text x="102.9" y="137.3">SCK</text>
</g>
<g font-size="2" fill="#004080">
<text x="105.8" y="33.6">PB5/MOSI</text>
<text x="105.8" y="35.8">PB6/MISO</text>
<text x="121.6" y="35.8">AIN1/OC0/PB3</text>
<text x="127" y="33.6">SS#/PB4</text>
<text x="105.8" y="38.1">PB7/SCK</text>
<text x="105.8" y="40.3">RESET#</text>
<text x="121.5" y="38.1">AIN0/INT2/PB2</text>
<text x="128.5" y="40.3">T1/PB1</text>
<text x="105.8" y="42.6">VCC</text>
<text x="105.8" y="44.9">GND</text>
<text x="105.8" y="47.1">XTAL2</text>
<text x="123.8" y="42.6">T0/XCK/PB0</text>
<text x="130.7" y="44.9">GND</text>
<text x="130.9" y="47.1">VCC</text>
<text x="105.8" y="49.4">XTAL1</text>
<text x="105.8" y="51.6">PD0/RXD</text>
<text x="105.8" y="53.9">PD1/TXD</text>
<text x="125.3" y="53.9">ADC2/PA2</text>
<text x="125.3" y="51.6">ADC1/PA1</text>
<text x="125.3" y="49.4">ADC0/PA0</text>
<text x="105.8" y="56.2">PD2/INT0</text>
<text x="105.8" y="58.4">PD3/INT1</text>
<text x="125.3" y="58.4">ADC4/PA4</text>
<text x="125.3" y="56.2">ADC3/PA3</text>
<text x="105.8" y="60.7">PD4/OC1B</text>
<text x="105.8" y="62.9">PD5/OC1A</text>
<text x="105.8" y="65.2">PD6/ICP1</text>
<text x="125.3" y="65.2">ADC7/PA7</text>
<text x="125.3" y="62.9">ADC6/PA6</text>
<text x="125.3" y="60.7">ADC5/PA5</text>
<text x="105.8" y="69.7">VCC</text>
<text x="105.8" y="72">GND</text>
<text x="105.8" y="67.5">PD7/OC2</text>
<text x="129.5" y="72">AVCC</text>
<text x="129.8" y="67.5">AREF</text>
<text x="130.7" y="69.7">GND</text>
<text x="105.8" y="74.3">PC0/SCL</text>
<text x="105.8" y="76.5">PC1/SDA</text>
<text x="123.9" y="76.5">TOSC1/PC6</text>
<text x="123.9" y="74.3">TOSC2/PC7</text>
<text x="105.8" y="78.8">PC2</text>
<text x="105.8" y="81">PC3</text>
<text x="131.2" y="78.8">PC5</text>
<text x="131.2" y="81">PC4</text>
<text x="83.2" y="135.3">VTG</text>
<text x="83.2" y="137.5">MOSI</text>
<text x="89.4" y="135.3">MISO</text>
<text x="90.3" y="137.5">SCK</text>
<text x="83.2" y="139.8">GND</text>
<text x="89.3" y="139.8">RST#</text>
</g>
<g font-size="1.6">
<text x="40.2" y="11.7">5</text>
<text x="92.2" y="11.7">4</text>
<text x="144.1" y="11.7">3</text>
<text x="196" y="11.7">2</text>
<text x="248" y="11.7">1</text>
<text x="12.6" y="36.4">D</text>
<text x="274.6" y="36.4">D</text>
<text x="12.6" y="82">C</text>
<text x="274.6" y="82">C</text>
<text x="12.6" y="127.6">B</text>
<text x="274.6" y="127.6">B</text>
<text x="12.6" y="173.1">A</text>
<text x="274.6" y="173.1">A</text>
<text x="40.2" y="196.1">5</text>
<text x="92.2" y="196.1">4</text>
<text x="144.1" y="196.1">3</text>
<text x="196" y="196.1">2</text>
<text x="248" y="196.1">1</text>
</g>
</svg>
